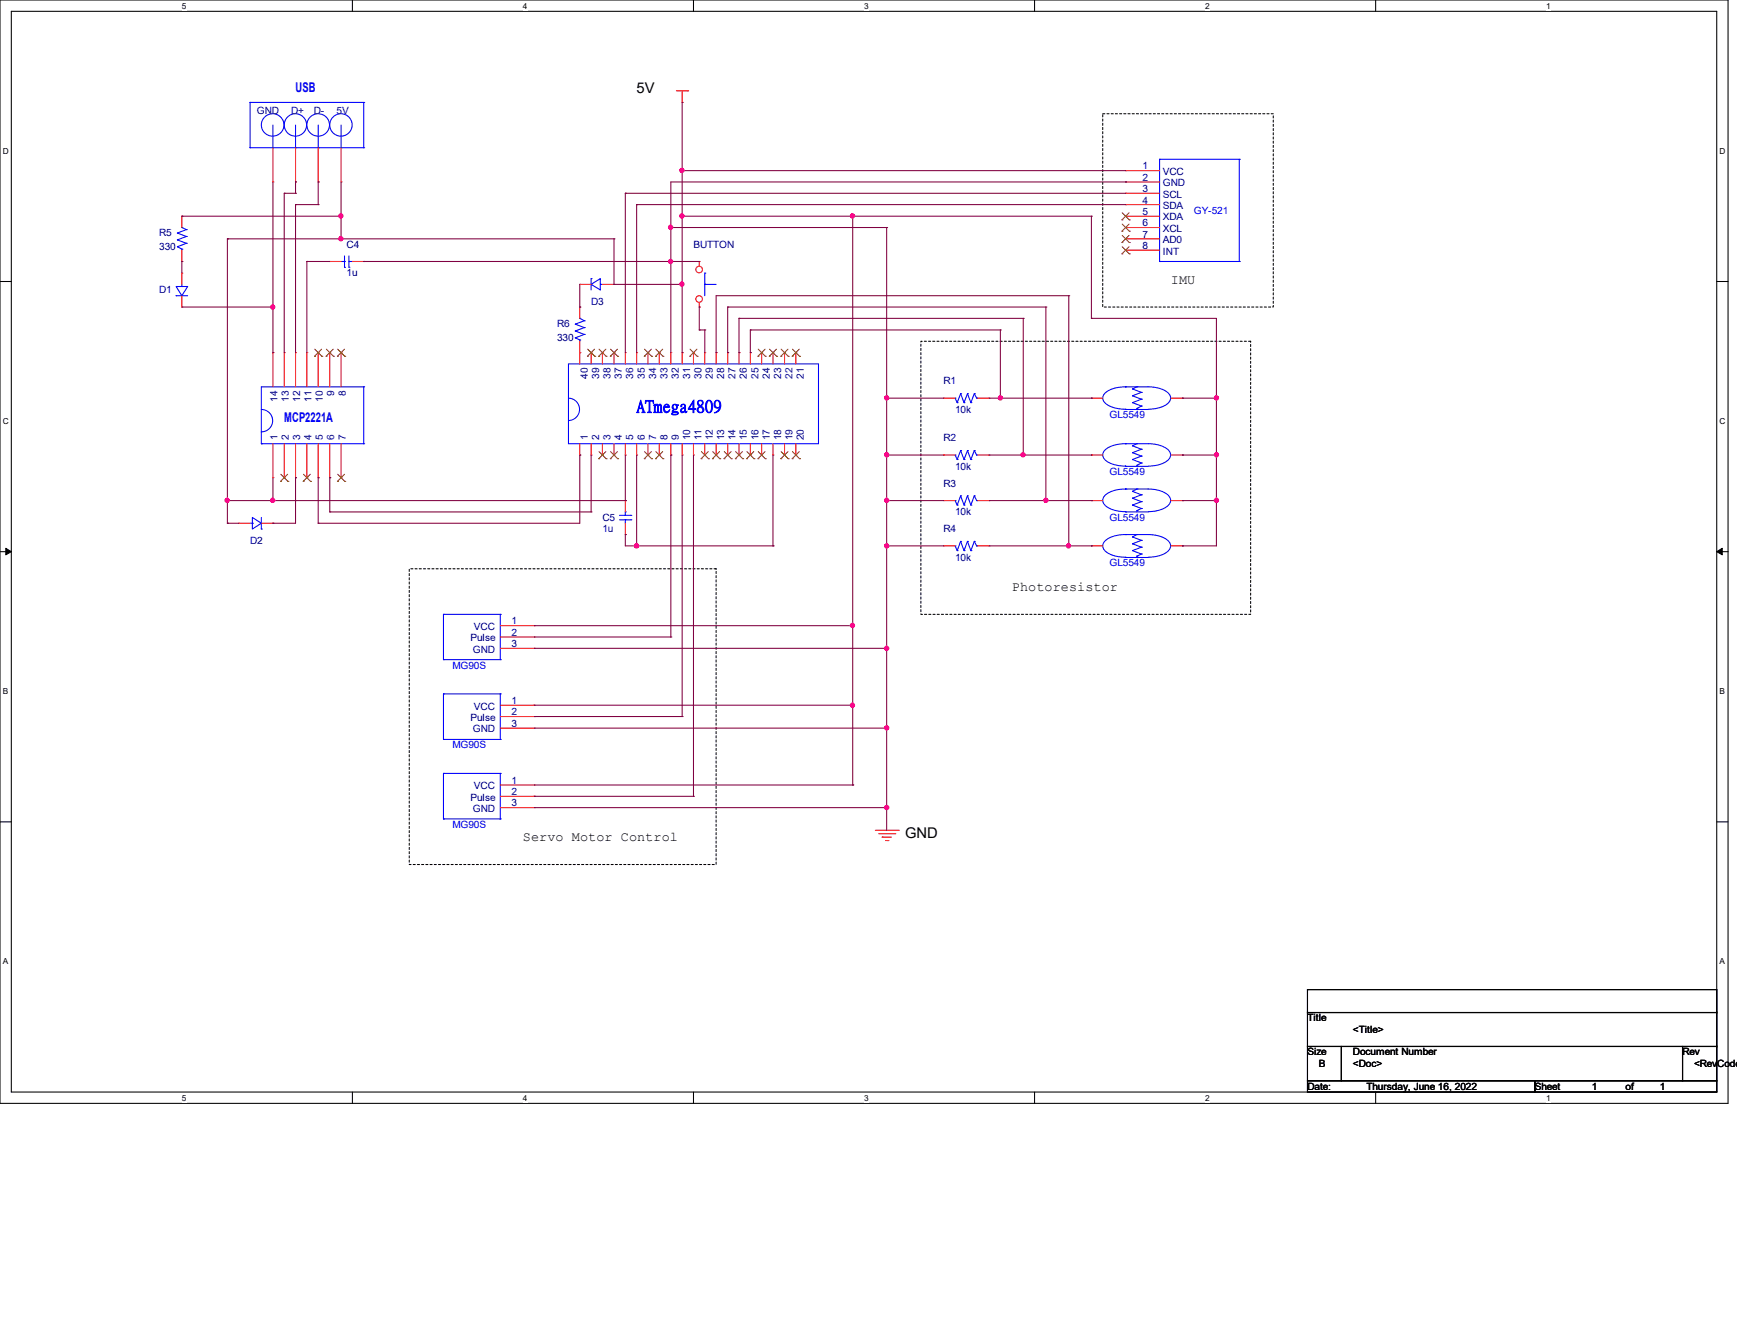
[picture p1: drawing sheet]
<svg xmlns="http://www.w3.org/2000/svg" width="279mm" height="216mm" viewBox="0 0 279 216" stroke-linecap="round" stroke-linejoin="round" font-family="sans-serif">
<path d="M0 0h278v177.4h-278zM1.8 1.8h274.3v173.8h-274.3z" fill="none" stroke="#000" stroke-width=".17"/>
<g fill="#fff">
<path d="M29.3 .2h.7v1.5h-.7z"/>
<path d="M29.3 175.8h.7v1.4h-.7z"/>
</g>
<path d="M56.7 0v1.8M56.7 175.6v1.8" fill="none" stroke="#000" stroke-width=".17"/>
<g fill="#fff">
<path d="M84.1 .2h.7v1.5h-.7z"/>
<path d="M84.1 175.8h.7v1.4h-.7z"/>
</g>
<path d="M111.5 0v1.8M111.5 175.6v1.8" fill="none" stroke="#000" stroke-width=".17"/>
<g fill="#fff">
<path d="M139 .2h.7v1.5h-.7z"/>
<path d="M139 175.8h.7v1.4h-.7z"/>
</g>
<path d="M166.4 0v1.8M166.4 175.6v1.8" fill="none" stroke="#000" stroke-width=".17"/>
<g fill="#fff">
<path d="M193.8 .2h.8v1.5h-.8z"/>
<path d="M193.8 175.8h.8v1.4h-.8z"/>
</g>
<path d="M221.3 0v1.8M221.3 175.6v1.8" fill="none" stroke="#000" stroke-width=".17"/>
<g fill="#fff">
<path d="M248.7 .2h.7v1.5h-.7z"/>
<path d="M248.7 175.8h.7v1.4h-.7z"/>
<path d="M.5 23.5h.9v1.5h-.9z"/>
<path d="M276.6 23.5h.9v1.5h-.9z"/>
<path d="M.5 67h.9v1.5h-.9z"/>
<path d="M276.6 67h.9v1.5h-.9z"/>
</g>
<path d="M0 45.3h1.8M276.1 45.3h1.9" fill="none" stroke="#000" stroke-width=".17"/>
<g fill="#fff">
<path d="M.5 110.4h.8v1.5h-.8z"/>
<path d="M276.6 110.4h.9v1.5h-.9z"/>
</g>
<path d="M0 88.7h1.8M276.1 88.7h1.9" fill="none" stroke="#000" stroke-width=".17"/>
<path d="M.9 88.1l.9 .6-.9 .5zM276.1 88.7l.9-.6v1.1z" fill="#000" stroke="#000" stroke-width=".16"/>
<g fill="#fff">
<path d="M.5 153.8h.8v1.5h-.8z"/>
<path d="M276.6 153.8h.9v1.5h-.9z"/>
</g>
<path d="M0 132.1h1.8M276.1 132.1h1.9M210.3 159.1h65.8v3.7h-65.8zM210.3 162.8h65.8v5.4h-65.8zM210.3 168.2h5.5v5.5h-5.5zM210.3 173.7h36.6v1.9h-36.6zM215.8 168.2h54.8v5.5h-54.8zM246.9 173.7h29.2v1.9h-29.2zM270.6 168.2h5.5v5.5h-5.5z" fill="none" stroke="#000" stroke-width=".17"/>
<path d="M177.4 18.3h27.4v31.1h-27.4zM148.1 54.9h53.1v43.9h-53.1zM65.8 91.4h49.4v47.6h-49.4z" fill="none" stroke="#000" stroke-width=".17" stroke-dasharray=".3 .3"/>
<g fill="none" stroke="#f00" stroke-width=".17">
<path d="M108.8 14.6h1.8M109.7 16.5h.1M109.7 14.6v1.9M110.6 14.6h.1M29.3 34.8h.1M29.3 34.8v1.8M29.3 43.9h.1M29.3 49.4h.1M29.3 42h.1M29.3 40.2v1.8M29.3 43.9v1.8M29.3 47.5v1.9"/>
<path d="M175.6 87.8h.1M175.6 87.8h1.8M188.3 87.8h1.9M190.2 87.8h.1M140.8 133.5h3.7M141.4 134h2.5M141.9 134.6h.1M141.9 134.6h1.5M142.5 135.1h.3M142.8 135.1h.1M143.9 134h.1M144.5 133.5h.1"/>
</g>
<g fill="none" stroke="#00f" stroke-width=".17">
<path d="M28.5 39.7h.1M28.5 38.6h.1M28.5 37.5h.1M28.5 39.7l.8 .3M28.5 38.6l1.5 .5M28.5 37.5l1.5 .5M29.3 36.6h.1M29.3 36.6l.7 .3M30 39.1h.1M30 38h.1M30 36.9h.1M30 39.1l-1.5 .6"/>
<path d="M30 38l-1.5 .6M30 36.9l-1.5 .6M28.3 46.1h1.9l-.9 1.4zM28.3 47.5h.1M28.3 47.5h1.9M29.3 46.1h.1M29.3 40h.1M29.3 40v.2M29.3 45.7v.4M113.4 43.9h.1M113.4 45.7h.1M113.4 43.9v3.6"/>
<path d="M113.4 45.7h1.8M181.1 85.9h-.1a4 4 0 0 0-3.5 1.4 1.22 1.22 0 0 0 .7 1.6 5.6 5.6 0 0 0 2.9 .7M181.1 85.9h.1M181.1 89.6h.1M181.1 85.9h3.6a4 4 0 0 1 3.5 1.4 1.22 1.22 0 0 1-.7 1.6 5.5 5.5 0 0 1-2.8 .7M181.1 89.6h3.6M182.2 88.5h.1M182.2 87.4h.1M182.2 86.3h.1M182.2 88.5l1.4 .6M182.2 87.4l1.4 .6M182.2 86.3l1.4 .6"/>
<path d="M182.9 85.9h.1M182.9 89.4h.1M182.9 85.9l-.7 .4M182.9 89.4v.2M183.6 89.1h.1M183.6 88h.1M183.6 86.9h.1M183.6 89.1l-.7 .3M183.6 88l-1.4 .5M183.6 86.9l-1.4 .5"/>
</g>
<circle cx="112.5" cy="48.1" r=".53" fill="#fff" stroke="#f00" stroke-width=".17"/>
<path d="M112.5 49.4h.1M112.5 48.6v.8" fill="none" stroke="#f00" stroke-width=".17"/>
<circle cx="112.5" cy="43.3" r=".53" fill="#fff" stroke="#f00" stroke-width=".17"/>
<g fill="none" stroke="#f00" stroke-width=".17">
<path d="M43.9 29.3h.1M43.9 23.7v5.6M47.5 29.3h.1M47.5 23.7v5.6M51.2 29.3h.1M51.2 23.7v5.6M54.9 29.3h.1M54.9 23.7v5.6M181.1 27.4h.1M181.1 29.3h.1M181.1 31.1h.1M181.1 32.9h.1"/>
<path d="M181.1 34.8h.1M181.1 36.6h.1M181.1 38.4h.1M181.1 27.4h5.4M181.1 29.3h5.4M181.1 31.1h5.4M181.1 32.9h5.4M181.1 34.8h5.4M181.1 36.6h5.4M181.1 38.4h5.4M43.9 56.7h.1M43.9 56.7v5.5"/>
<path d="M45.7 56.7h.1M45.7 56.7v5.5M47.5 56.7h.1M47.5 56.7v5.5M49.4 56.7h.1M49.4 56.7v5.5M51.2 56.7h.1M51.2 56.7v5.5M53 56.7h.1M53 42h.1M53 56.7v5.5M53 42h1.9"/>
<path d="M54.9 56.7h.1M54.9 56.7v5.5M56.7 42h1.8M58.5 42h.1M93.3 45.7h.1M93.3 56.7h.1M93.3 49.4h.1M93.3 45.7h1.8M93.3 49.4v1.8M93.3 54.9v3.6M95.1 56.7h.1M95.1 56.7v1.8"/>
<path d="M96.9 56.7h.1M96.9 45.7h1.9M96.9 56.7v1.8M98.8 45.7h.1M98.8 56.7h.1M98.8 56.7v1.8M100.6 56.7h.1M100.6 56.7v1.8M102.4 56.7h.1M102.4 56.7v1.8M104.2 56.7h.1M104.2 56.7v1.8"/>
<path d="M106 56.7h.1M106 56.7v1.8M107.9 56.7h.1M107.9 56.7v1.8M109.7 56.7h.1M109.7 56.7v1.8M111.5 56.7h.1M111.5 56.7v1.8M112.5 42h.1M112.5 42v.8M113.4 56.7h.1M113.4 56.7v1.8"/>
<path d="M115.2 56.7h.1M115.2 56.7v1.8M117.1 56.7h.1M117.1 56.7v1.8M118.9 56.7h.1M118.9 56.7v1.8M120.7 56.7h.1M120.7 56.7v1.8M122.5 56.7h.1M122.5 56.7v1.8M124.3 56.7h.1M124.3 56.7v1.8"/>
<path d="M126.2 56.7h.1M126.2 56.7v1.8M128 56.7h.1M128 56.7v1.8M181.1 40.2h.1M181.1 40.2h5.4M43.9 76.8h.1M43.9 71.3v5.5M45.7 76.8h.1M45.7 71.3v5.5M47.5 76.8h.1M47.5 71.3v5.5"/>
<path d="M49.4 76.8h.1M49.4 71.3v5.5M51.2 76.8h.1M51.2 71.3v5.5M53 76.8h.1M53 71.3v5.5M54.9 76.8h.1M54.9 71.3v5.5M93.3 73.2h.1M93.3 71.3v1.9M95.1 73.2h.1M95.1 71.3v1.9"/>
<path d="M96.9 73.2h.1M96.9 71.3v1.9M98.8 73.2h.1M98.8 71.3v1.9M100.6 73.2h.1M100.6 71.3v1.9M102.4 73.2h.1M102.4 71.3v1.9M104.2 73.2h.1M104.2 71.3v1.9M106 73.2h.1M106 71.3v1.9"/>
<path d="M107.9 73.2h.1M107.9 71.3v1.9M109.7 73.2h.1M109.7 71.3v1.9M111.5 73.2h.1M111.5 71.3v1.9M113.4 73.2h.1M113.4 71.3v1.9M115.2 73.2h.1M115.2 71.3v1.9M117.1 73.2h.1M117.1 71.3v1.9"/>
<path d="M118.9 73.2h.1M118.9 71.3v1.9M120.7 73.2h.1M120.7 71.3v1.9M122.5 73.2h.1M122.5 71.3v1.9M124.3 73.2h.1M124.3 71.3v1.9M126.2 73.2h.1M126.2 71.3v1.9M128 73.2h.1M128 71.3v1.9"/>
<path d="M151.8 73.2h.1M151.8 64h.1M151.8 73.2h1.8M151.8 64h1.8M157.3 73.2h1.8M157.3 64h1.8M159.1 73.2h.1M159.1 64h.1M175.6 64h.1M175.6 73.2h.1M175.6 73.2h1.8M175.6 64h1.8"/>
<path d="M188.3 73.2h1.9M188.3 64h1.9M190.2 64h.1M190.2 73.2h.1M38.4 84.1h.1M38.4 84.1h1.8M42 84.1h1.9M43.9 84.1h.1M100.6 85.9h.1M100.6 80.5h.1M100.6 80.5v1.8M100.6 84.1v1.8"/>
<path d="M151.8 80.5h.1M151.8 87.8h.1M151.8 80.5h1.8M151.8 87.8h1.8M157.3 80.5h1.8M157.3 87.8h1.8M159.1 80.5h.1M159.1 87.8h.1M175.6 80.5h.1M175.6 80.5h1.8M188.3 80.5h1.9M190.2 80.5h.1"/>
<path d="M80.5 113.4h5.4M80.5 115.2h5.4M80.5 117.1h5.4M80.5 100.6h5.4M80.5 102.4h5.4M80.5 104.2h5.4M85.9 113.4h.1M85.9 115.2h.1M85.9 117.1h.1M85.9 100.6h.1M85.9 102.4h.1M85.9 104.2h.1"/>
<path d="M80.5 126.2h5.4M80.5 128h5.4M80.5 129.8h5.4M85.9 126.2h.1M85.9 128h.1M85.9 129.8h.1"/>
</g>
<g fill="none" stroke="#00f" stroke-width=".17">
<path d="M40.2 16.5h.1M40.2 16.5h18.3M40.2 16.5v7.2M58.5 16.5h.1M58.5 16.5v7.2M40.2 23.7h.1M40.2 23.7h18.3M43.9 23.7h.1M43.9 20.1v3.6M47.5 23.7h.1M47.5 20.1v3.6M51.2 23.7h.1"/>
<path d="M51.2 20.1v3.6M54.9 23.7h.1M54.9 20.1v3.6M58.5 23.7h.1M186.5 25.6h.1M186.5 25.6v16.4M186.5 25.6h12.8M199.3 25.6h.1M199.3 25.6v16.4M54.9 42h.5M55.4 43h.1M55.4 42h.1"/>
<path d="M55.4 41.1v1.9M56.1 43h.1M56.1 42h.6M56.1 41.1v1.9M56.7 42h.1M91.4 58.5h40.3v12.8h-40.3zM92.5 54.3h.1M92.5 53.2h.1M92.5 52.1h.1M92.5 54.3l.8 .4M92.5 53.2l1.5 .6M92.5 52.1l1.5 .6"/>
<path d="M93.3 51.2h.1M93.3 54.7h.1M93.3 51.2l.7 .4M93.3 54.7v.2M94 53.8h.1M94 52.7h.1M94 51.6h.1M94 53.8l-1.5 .5M94 52.7l-1.5 .5M94 51.6l-1.5 .5M95.1 45.7l1.5-.9v1.8zM95.1 44.8h.1"/>
<path d="M95.1 44.8v1.8M96.6 45.7h.1M96.6 45.7h.3M186.5 42h.1M186.5 42h12.8M199.3 42h.1M42 71.3h.1M42 65.8a1.8 1.8 0 0 1 1.9 1.8 1.8 1.8 0 0 1-1.9 1.8M42 71.3h16.5M58.5 71.3h.1M58.5 62.2h.1M58.5 62.2v9.1"/>
<path d="M58.5 62.2h-16.5v9.1M91.4 64a1.8 1.8 0 0 1 1.8 1.8 1.8 1.8 0 0 1-1.8 1.8M153.6 73.2h.1M153.6 64h.1M153.6 73.2l.4 .7M153.6 64l.4 .7M154 73.9h.1M154 64.7h.1M154.5 79.7h.1M154.5 72.4h.1M154.5 63.3h.1M154.5 79.7l.6 1.5"/>
<path d="M154.5 79.7l-.5 1.5M154.5 72.4l.6 1.5M154.5 72.4l-.5 1.5M154.5 63.3l.6 1.4M154.5 63.3l-.5 1.4M155.1 73.9h.1M155.1 64.7h.1M155.6 79.7h.1M155.6 72.4h.1M155.6 63.3h.1M155.6 79.7l.6 1.5M155.6 79.7l-.5 1.5"/>
<path d="M155.6 72.4l.6 1.5M155.6 72.4l-.5 1.5M155.6 63.3l.6 1.4M155.6 63.3l-.5 1.4M156.2 73.9h.1M156.2 64.7h.1M156.7 79.7h.1M156.7 72.4h.1M156.7 63.3h.1M156.7 79.7l.4 .8M156.7 79.7l-.5 1.5M156.7 72.4l.4 .8"/>
<path d="M156.7 72.4l-.5 1.5M156.7 63.3l.4 .7M156.7 63.3l-.5 1.4M157.1 73.2h.1M157.1 64h.1M157.1 73.2h.2M157.1 64h.2M181.1 62.2h-.1a4 4 0 0 0-3.5 1.4 1.2 1.2 0 0 0 .7 1.5 5.6 5.6 0 0 0 2.9 .7M181.1 71.3h-.1a4 4 0 0 0-3.5 1.4 1.2 1.2 0 0 0 .7 1.6 5.6 5.6 0 0 0 2.9 .6M181.1 78.6h-.1a4 4 0 0 0-3.5 1.4 1.22 1.22 0 0 0 .7 1.6 5.6 5.6 0 0 0 2.9 .7M181.1 62.2h.1M181.1 65.8h.1"/>
<path d="M181.1 62.2h3.6a4 4 0 0 1 3.5 1.4 1.2 1.2 0 0 1-.7 1.5 5.5 5.5 0 0 1-2.8 .7M181.1 71.3h.1M181.1 75h.1M181.1 71.3h3.6a4 4 0 0 1 3.5 1.4 1.2 1.2 0 0 1-.7 1.6 5.5 5.5 0 0 1-2.8 .6M181.1 78.6h.1M181.1 78.6h3.6a4 4 0 0 1 3.5 1.4 1.22 1.22 0 0 1-.7 1.6 5.5 5.5 0 0 1-2.8 .7M181.1 65.8h3.6M181.1 75h3.6M182.2 64.7h.1M182.2 63.6h.1M182.2 62.5h.1M182.2 73.9h.1"/>
<path d="M182.2 72.8h.1M182.2 71.7h.1M182.2 79h.1M182.2 64.7l1.4 .6M182.2 63.6l1.4 .6M182.2 62.5l1.4 .6M182.2 73.9l1.4 .5M182.2 72.8l1.4 .5M182.2 71.7l1.4 .5M182.2 79l1.4 .5M182.9 62.2h.1M182.9 65.7h.1"/>
<path d="M182.9 71.3h.1M182.9 74.8h.1M182.9 78.6h.1M182.9 62.2l-.7 .3M182.9 65.7v.1M182.9 74.8v.2M182.9 71.3l-.7 .4M182.9 78.6l-.7 .4M183.6 65.3h.1M183.6 64.2h.1M183.6 63.1h.1M183.6 74.4h.1"/>
<path d="M183.6 73.3h.1M183.6 72.2h.1M183.6 79.5h.1M183.6 65.3l-.7 .4M183.6 64.2l-1.4 .5M183.6 63.1l-1.4 .5M183.6 74.4l-.7 .4M183.6 73.3l-1.4 .6M183.6 72.2l-1.4 .6M183.6 79.5l-1.4 .6M40.2 84.1h.4M40.6 83.2l1.4 .9-1.4 .9z"/>
<path d="M40.6 84.1h.1M42 85h.1M42 83.2v1.8M71.3 98.8h.1M71.3 98.8v7.2M71.3 98.8h9.2M80.5 98.8h.1M80.5 98.8v7.2M99.7 83.6h1.8M99.7 82.8h1.8M100.6 82.3h.1M100.6 83.6h.1"/>
<path d="M100.6 82.3v.5M100.6 83.6v.5M101.5 83.6h.1M101.5 82.8h.1M153.6 80.5h.1M153.6 87.8h.1M153.6 80.5l.4 .7M153.6 87.8l.4 .7M154 81.2h.1M154 88.5h.1M154.5 87h.1M154.5 87l.6 1.5"/>
<path d="M154.5 87l-.5 1.5M155.1 81.2h.1M155.1 88.5h.1M155.6 87h.1M155.6 87l.6 1.5M155.6 87l-.5 1.5M156.2 81.2h.1M156.2 88.5h.1M156.7 87h.1M156.7 87l.4 .8M156.7 87l-.5 1.5M157.1 80.5h.1"/>
<path d="M157.1 87.8h.1M157.1 80.5h.2M157.1 87.8h.2M181.1 82.3h.1M181.1 82.3h3.6M182.2 81.2h.1M182.2 80.1h.1M182.2 81.2l1.4 .5M182.2 80.1l1.4 .5M182.9 82.1h.1M182.9 82.1v.2M183.6 81.7h.1"/>
<path d="M183.6 80.6h.1M183.6 81.7l-.7 .4M183.6 80.6l-1.4 .6M71.3 111.5h.1M71.3 118.9h.1M71.3 106h.1M71.3 111.5h9.2M71.3 111.5v7.4M71.3 118.9h9.2M71.3 106h9.2M80.5 118.9h.1M80.5 111.5h.1"/>
<path d="M80.5 106h.1M80.5 111.5v7.4M71.3 124.3h.1M71.3 131.7h.1M71.3 124.3v7.4M71.3 124.3h9.2M71.3 131.7h9.2M80.5 131.7h.1M80.5 124.3h.1M80.5 124.3v7.4"/>
<circle cx="43.9" cy="20.1" r="1.81"/>
<circle cx="47.5" cy="20.1" r="1.8"/>
<circle cx="51.2" cy="20.1" r="1.81"/>
<circle cx="54.8" cy="20.1" r="1.8"/>
</g>
<g fill="none" stroke="#804000" stroke-width=".16">
<path d="M180.5 35.3h.1M180.5 37.2h.1M180.5 39h.1M180.5 34.2l1.2 1.1M180.5 36l1.2 1.2M180.5 37.8l1.2 1.2M180.5 39.7l1.2 1.1M181.6 34.2l-1.1 1.1M181.6 36l-1.1 1.2M181.6 37.8l-1.1 1.2M181.6 39.7l-1.1 1.1M181.7 35.3h.1"/>
<path d="M181.7 37.2h.1M181.7 39h.1M50.6 57.3h.1M50.6 56.1l1.2 1.2M51.7 56.1l-1.1 1.2M51.8 57.3h.1M52.5 57.3h.1M52.5 56.1l1.1 1.2M53.6 56.1l-1.1 1.2M53.6 57.3h.1M54.3 57.3h.1M54.3 56.1l1.2 1.2"/>
<path d="M55.4 56.1l-1.1 1.2M55.5 57.3h.1M94.5 57.3h.1M94.5 56.1l1.2 1.2M95.6 56.1l-1.1 1.2M95.7 57.3h.1M96.3 57.3h.1M96.4 56.1l1.1 1.2M97.5 56.1l-1.2 1.2M97.5 57.3h.1M98.2 57.3h.1M98.2 56.1l1.2 1.2"/>
<path d="M99.3 56.1l-1.1 1.2M99.4 57.3h.1M103.6 57.3h.1M103.7 56.1l1.1 1.2M104.8 56.1l-1.2 1.2M104.8 57.3h.1M105.5 57.3h.1M105.5 56.1l1.1 1.2M106.6 56.1l-1.1 1.2M106.6 57.3h.1M111 57.3h.1M111 56.1l1.1 1.2"/>
<path d="M112.1 56.1l-1.1 1.2M112.1 57.3h.1M121.9 57.3h.1M122 56.1l1.1 1.2M123.1 56.1l-1.2 1.2M123.1 57.3h.1M123.7 57.3h.1M123.8 56.1l1.1 1.2M124.9 56.1l-1.2 1.2M124.9 57.3h.1M125.6 57.3h.1M125.6 56.1l1.2 1.2"/>
<path d="M126.7 56.1l-1.1 1.2M126.8 57.3h.1M127.4 57.3h.1M127.5 56.1l1.1 1.2M128.6 56.1l-1.2 1.2M128.6 57.3h.1M180.5 40.8h.1M181.7 40.8h.1M45.1 77.4h.1M45.2 76.2l1.1 1.2M46.3 76.2l-1.2 1.2M46.3 77.4h.1"/>
<path d="M48.8 77.4h.1M48.8 76.2l1.2 1.2M49.9 76.2l-1.1 1.2M50 77.4h.1M54.3 77.4h.1M54.3 76.2l1.2 1.2M55.4 76.2l-1.1 1.2M55.5 77.4h.1M96.3 73.7h.1M96.4 72.6l1.1 1.1M97.5 72.6l-1.2 1.1M97.5 73.7h.1"/>
<path d="M98.2 73.7h.1M98.2 72.6l1.2 1.1M99.3 72.6l-1.1 1.1M99.4 73.7h.1M103.6 73.7h.1M103.7 72.6l1.1 1.1M104.8 72.6l-1.2 1.1M104.8 73.7h.1M105.5 73.7h.1M105.5 72.6l1.1 1.1M106.6 72.6l-1.1 1.1M106.6 73.7h.1"/>
<path d="M112.8 73.7h.1M112.8 72.6l1.2 1.1M113.9 72.6l-1.1 1.1M114 73.7h.1M114.6 73.7h.1M114.6 72.6l1.2 1.1M115.7 72.6l-1.1 1.1M115.8 73.7h.1M116.5 73.7h.1M116.5 72.6l1.1 1.1M117.6 72.6l-1.1 1.1M117.6 73.7h.1"/>
<path d="M118.3 73.7h.1M118.3 72.6l1.2 1.1M119.4 72.6l-1.1 1.1M119.5 73.7h.1M120.1 73.7h.1M120.1 72.6l1.2 1.1M121.2 72.6l-1.1 1.1M121.3 73.7h.1M121.9 73.7h.1M122 72.6l1.1 1.1M123.1 72.6l-1.2 1.1M123.1 73.7h.1"/>
<path d="M125.6 73.7h.1M125.6 72.6l1.2 1.1M126.7 72.6l-1.1 1.1M126.8 73.7h.1M127.4 73.7h.1M127.5 72.6l1.1 1.1M128.6 72.6l-1.2 1.1M128.6 73.7h.1"/>
</g>
<g fill="none" stroke="#800040" stroke-width=".17">
<path d="M109.7 16.5h.1M109.7 16.5v40.2M29.3 34.8h.1M29.3 34.8h25.6M36.6 38.4h.1M36.6 38.4h62.2M36.6 38.4v45.7M43.9 29.3v27.4M45.7 31.1h.1M45.7 31.1h1.8M45.7 31.1v25.6M47.5 31.1h.1"/>
<path d="M47.5 29.3h.1M47.5 32.9h.1M47.5 32.9h3.7M47.5 29.3v1.8M47.5 32.9v23.8M51.2 32.9h.1M51.2 29.3h.1M51.2 29.3v3.6M54.9 38.4h.1M54.9 34.8h.1M54.9 29.3v9.1M98.8 38.4h.1"/>
<path d="M98.8 38.4v7.3h10.9M100.6 31.1h.1M100.6 31.1h80.5M100.6 31.1v25.6M102.4 32.9h.1M102.4 32.9h78.7M102.4 32.9v23.8M107.9 36.6h.1M107.9 36.6h34.7M109.7 34.8h.1M109.7 27.4h.1M109.7 27.4h71.4"/>
<path d="M109.7 34.8h65.9M137.2 34.8h.1M137.2 34.8v91.4M142.6 36.6h.1M142.6 36.6v96.9M175.6 34.8h.1M175.6 34.8v16.4M181.1 29.3h.1M181.1 29.3h-73.2v27.4M29.3 42h.1M29.3 49.4h14.6M29.3 42v1.9"/>
<path d="M43.9 49.4h.1M43.9 56.7h.1M49.4 42h.1M49.4 42v14.7M49.4 42h3.6M58.5 42h.1M58.5 42h54M93.3 49.4h.1M93.3 45.7v3.7M107.9 42h.1M109.7 45.7h.1M109.7 56.7h.1"/>
<path d="M112.5 53h.1M112.5 49.4h.1M112.5 53h.9M112.5 49.4v3.6M113.4 53h.1M113.4 53v3.7M115.2 56.7h.1M117.1 56.7h.1M117.1 49.4h.1M117.1 49.4h51.1M117.1 49.4v7.3M118.9 56.7h.1"/>
<path d="M118.9 51.2h.1M118.9 51.2v5.5M118.9 51.2h45.7M120.7 56.7h.1M120.7 53h.1M120.7 53h40.2M120.7 53v3.7M160.9 53h.1M160.9 53v11M164.6 51.2h.1M164.6 51.2v22M168.2 49.4h.1"/>
<path d="M168.2 49.4v31.1M171.9 47.5h.1M171.9 47.5h-56.7v9.2M171.9 47.5v40.3M175.6 51.2h.1M175.6 51.2h20.1v36.6h-5.5M43.9 76.8v3.7M47.5 76.8h.1M47.5 76.8v7.3h-3.6M51.2 76.8h.1M51.2 76.8v7.3M53 76.8h.1"/>
<path d="M53 76.8v5.5M93.3 73.2h.1M93.3 73.2v10.9h-42.1M95.1 73.2v9.1M100.6 73.2v7.3M102.4 73.2v14.6M107.9 73.2h.1M107.9 73.2v29.2M109.7 73.2v42M111.5 73.2v54.8M124.3 73.2v14.6M142.6 64h.1"/>
<path d="M142.6 73.2h.1M142.6 64h9.2M142.6 73.2h9.2M159.1 64h16.5M159.1 73.2h16.5M160.9 64h.1M164.6 73.2h.1M175.6 64h.1M175.6 73.2h.1M190.2 73.2h.1M190.2 64h.1M190.2 64h5.5"/>
<path d="M190.2 73.2h5.5M195.7 73.2h.1M195.7 64h.1M36.6 84.1h.1M36.6 80.5h64M36.6 84.1h1.8M43.9 84.1h.1M43.9 80.5h.1M51.2 84.1h.1M53 82.3h.1M53 82.3h42.1M95.1 82.3h.1"/>
<path d="M100.6 80.5h.1M100.6 85.9h.1M100.6 85.9v1.9h23.7M102.4 87.8h.1M124.3 87.8h.1M142.6 80.5h.1M142.6 87.8h.1M142.6 80.5h9.2M142.6 87.8h9.2M159.1 80.5h16.5M159.1 87.8h16.5M168.2 80.5h.1"/>
<path d="M171.9 87.8h.1M175.6 80.5h.1M175.6 87.8h.1M190.2 87.8h.1M190.2 80.5h.1M190.2 80.5h5.5M195.7 80.5h.1M85.9 115.2h.1M85.9 100.6h51.3M85.9 104.2h56.7M85.9 117.1h56.7M85.9 113.4h51.3"/>
<path d="M85.9 102.4h22M85.9 115.2h23.8M107.9 102.4h.1M109.7 115.2h.1M137.2 100.6h.1M137.2 113.4h.1M142.6 104.2h.1M142.6 117.1h.1M85.9 128h.1M85.9 129.8h56.7M85.9 126.2h51.3M85.9 128h25.6"/>
<path d="M111.5 128h.1M137.2 126.2h.1M142.6 129.8h.1"/>
</g>
<g fill="#f0f" stroke="#f0f" stroke-width=".17">
<circle cx="142.6" cy="117" r=".34"/>
<circle cx="142.6" cy="129.8" r=".34"/>
<circle cx="109.7" cy="27.4" r=".34"/>
<circle cx="195.7" cy="80.4" r=".34"/>
<circle cx="195.7" cy="73.1" r=".34"/>
<circle cx="195.7" cy="64" r=".34"/>
<circle cx="36.5" cy="80.4" r=".34"/>
<circle cx="102.4" cy="87.8" r=".35"/>
<circle cx="107.9" cy="42" r=".34"/>
<circle cx="54.8" cy="38.4" r=".34"/>
<circle cx="109.7" cy="45.7" r=".34"/>
<circle cx="54.8" cy="34.7" r=".34"/>
<circle cx="43.9" cy="80.4" r=".34"/>
<circle cx="142.6" cy="64" r=".34"/>
<circle cx="107.9" cy="36.5" r=".34"/>
<circle cx="142.6" cy="104.2" r=".34"/>
<circle cx="142.6" cy="87.8" r=".34"/>
<circle cx="142.6" cy="80.4" r=".34"/>
<circle cx="142.6" cy="73.1" r=".34"/>
<circle cx="160.9" cy="64" r=".34"/>
<circle cx="164.5" cy="73.1" r=".34"/>
<circle cx="168.2" cy="80.4" r=".34"/>
<circle cx="171.9" cy="87.8" r=".34"/>
<circle cx="137.1" cy="113.4" r=".34"/>
<circle cx="109.7" cy="34.7" r=".34"/>
<circle cx="137.1" cy="34.7" r=".34"/>
<circle cx="137.1" cy="100.5" r=".34"/>
<circle cx="43.9" cy="49.4" r=".34"/>
</g>
<text font-size="2.7" fill="#00f" x="102.4" y="66.2">ATmega4809</text>
<g font-size="2.4">
<text x="102.4" y="15">5V</text>
<text x="145.6" y="134.8">GND</text>
</g>
<g font-size="2.2" fill="#00f">
<text x="47.5" y="14.8">USB</text>
<text x="45.7" y="67.9">MCP2221A</text>
</g>
<g font-size="2.2">
<text x="188.3" y="45.7">IMU</text>
<text x="162.8" y="95">Photoresistor</text>
<text x="84.1" y="135.3">Servo Motor Control</text>
</g>
<g font-size="1.6" fill="#000080">
<text x="41.3" y="18.2">GND</text>
<text x="46.8" y="18.2">D+</text>
<text x="50.5" y="18.2">D-</text>
<text x="54.1" y="18.2">5V</text>
<text x="183.8" y="27.2">1</text>
<text x="183.8" y="29">2</text>
<text x="187.1" y="28.2">VCC</text>
<text x="187.1" y="30">GND</text>
<text x="183.8" y="30.9">3</text>
<text x="183.8" y="32.7">4</text>
<text x="183.8" y="34.5">5</text>
<text x="187.1" y="31.8">SCL</text>
<text x="187.1" y="33.6">SDA</text>
<text x="187.1" y="35.4">XDA</text>
<text x="25.6" y="38">R5</text>
<text x="25.6" y="40.2">330</text>
<text x="55.8" y="39.8">C4</text>
<text x="111.5" y="39.8">BUTTON</text>
<text x="183.8" y="36.4">6</text>
<text x="183.8" y="38.2">7</text>
<text x="183.8" y="40">8</text>
<text x="187.1" y="37.3">XCL</text>
<text x="187.1" y="39.1">AD0</text>
<text x="187.1" y="40.9">INT</text>
<text x="25.6" y="47.2">D1</text>
<text x="55.8" y="44.4">1u</text>
<text x="89.6" y="52.6">R6</text>
<text x="95.1" y="49">D3</text>
<text x="89.6" y="54.8">330</text>
<text x="44.6" y="64.6" transform="rotate(-90 44.6 64.6)">14</text>
<text x="46.5" y="64.6" transform="rotate(-90 46.5 64.6)">13</text>
<text x="48.3" y="64.6" transform="rotate(-90 48.3 64.6)">12</text>
<text x="50.1" y="64.6" transform="rotate(-90 50.1 64.6)">11</text>
<text x="51.9" y="64.6" transform="rotate(-90 51.9 64.6)">10</text>
<text x="53.8" y="63.6" transform="rotate(-90 53.8 63.6)">9</text>
<text x="55.6" y="63.6" transform="rotate(-90 55.6 63.6)">8</text>
<text x="94.6" y="60.9" transform="rotate(-90 94.6 60.9)">40</text>
<text x="96.4" y="60.9" transform="rotate(-90 96.4 60.9)">39</text>
<text x="98.2" y="60.9" transform="rotate(-90 98.2 60.9)">38</text>
<text x="100" y="60.9" transform="rotate(-90 100 60.9)">37</text>
<text x="101.9" y="60.9" transform="rotate(-90 101.9 60.9)">36</text>
<text x="103.7" y="60.9" transform="rotate(-90 103.7 60.9)">35</text>
<text x="105.5" y="60.9" transform="rotate(-90 105.5 60.9)">34</text>
<text x="107.4" y="60.9" transform="rotate(-90 107.4 60.9)">33</text>
<text x="109.2" y="60.9" transform="rotate(-90 109.2 60.9)">32</text>
<text x="111" y="60.9" transform="rotate(-90 111 60.9)">31</text>
<text x="112.9" y="60.9" transform="rotate(-90 112.9 60.9)">30</text>
<text x="114.7" y="60.9" transform="rotate(-90 114.7 60.9)">29</text>
<text x="116.5" y="60.9" transform="rotate(-90 116.5 60.9)">28</text>
<text x="118.3" y="60.9" transform="rotate(-90 118.3 60.9)">27</text>
<text x="120.1" y="60.9" transform="rotate(-90 120.1 60.9)">26</text>
<text x="122" y="60.9" transform="rotate(-90 122 60.9)">25</text>
<text x="123.8" y="60.9" transform="rotate(-90 123.8 60.9)">24</text>
<text x="125.6" y="60.9" transform="rotate(-90 125.6 60.9)">23</text>
<text x="127.5" y="60.9" transform="rotate(-90 127.5 60.9)">22</text>
<text x="129.3" y="60.9" transform="rotate(-90 129.3 60.9)">21</text>
<text x="151.8" y="61.8">R1</text>
<text x="44.6" y="70.8" transform="rotate(-90 44.6 70.8)">1</text>
<text x="46.5" y="70.8" transform="rotate(-90 46.5 70.8)">2</text>
<text x="48.3" y="70.8" transform="rotate(-90 48.3 70.8)">3</text>
<text x="50.1" y="70.8" transform="rotate(-90 50.1 70.8)">4</text>
<text x="51.9" y="70.8" transform="rotate(-90 51.9 70.8)">5</text>
<text x="53.8" y="70.8" transform="rotate(-90 53.8 70.8)">6</text>
<text x="55.6" y="70.8" transform="rotate(-90 55.6 70.8)">7</text>
<text x="94.6" y="70.8" transform="rotate(-90 94.6 70.8)">1</text>
<text x="96.4" y="70.8" transform="rotate(-90 96.4 70.8)">2</text>
<text x="98.2" y="70.8" transform="rotate(-90 98.2 70.8)">3</text>
<text x="100" y="70.8" transform="rotate(-90 100 70.8)">4</text>
<text x="101.9" y="70.8" transform="rotate(-90 101.9 70.8)">5</text>
<text x="103.7" y="70.8" transform="rotate(-90 103.7 70.8)">6</text>
<text x="105.5" y="70.8" transform="rotate(-90 105.5 70.8)">7</text>
<text x="107.4" y="70.8" transform="rotate(-90 107.4 70.8)">8</text>
<text x="109.2" y="70.8" transform="rotate(-90 109.2 70.8)">9</text>
<text x="111" y="70.8" transform="rotate(-90 111 70.8)">10</text>
<text x="112.9" y="70.8" transform="rotate(-90 112.9 70.8)">11</text>
<text x="114.7" y="70.8" transform="rotate(-90 114.7 70.8)">12</text>
<text x="116.5" y="70.8" transform="rotate(-90 116.5 70.8)">13</text>
<text x="118.3" y="70.8" transform="rotate(-90 118.3 70.8)">14</text>
<text x="120.1" y="70.8" transform="rotate(-90 120.1 70.8)">15</text>
<text x="122" y="70.8" transform="rotate(-90 122 70.8)">16</text>
<text x="123.8" y="70.8" transform="rotate(-90 123.8 70.8)">17</text>
<text x="125.6" y="70.8" transform="rotate(-90 125.6 70.8)">18</text>
<text x="127.5" y="70.8" transform="rotate(-90 127.5 70.8)">19</text>
<text x="129.3" y="70.8" transform="rotate(-90 129.3 70.8)">20</text>
<text x="151.8" y="70.9">R2</text>
<text x="153.6" y="66.3">10k</text>
<text x="153.6" y="75.5">10k</text>
<text x="96.9" y="83.7">C5</text>
<text x="151.8" y="78.2">R3</text>
<text x="153.6" y="82.8">10k</text>
<text x="40.2" y="87.4">D2</text>
<text x="96.9" y="85.6">1u</text>
<text x="151.8" y="85.6">R4</text>
<text x="153.6" y="90.1">10k</text>
<text x="76.2" y="101.3">VCC</text>
<text x="82.3" y="100.4">1</text>
<text x="75.7" y="103.1">Pulse</text>
<text x="76.1" y="104.9">GND</text>
<text x="82.3" y="102.2">2</text>
<text x="82.3" y="104">3</text>
<text x="82.3" y="113.2">1</text>
<text x="75.7" y="115.9">Pulse</text>
<text x="76.1" y="117.7">GND</text>
<text x="76.2" y="114.1">VCC</text>
<text x="82.3" y="115">2</text>
<text x="82.3" y="116.8">3</text>
<text x="82.3" y="126">1</text>
<text x="75.7" y="128.7">Pulse</text>
<text x="76.1" y="130.6">GND</text>
<text x="76.2" y="126.9">VCC</text>
<text x="82.3" y="127.8">2</text>
<text x="82.3" y="129.6">3</text>
</g>
<g font-size="1.6" fill="#00f">
<text x="192" y="34.3">GY-521</text>
<text x="178.5" y="67.3">GL5549</text>
<text x="178.5" y="76.4">GL5549</text>
<text x="178.5" y="83.7">GL5549</text>
<text x="178.5" y="91.1">GL5549</text>
<text x="72.8" y="107.5">MG90S</text>
<text x="72.8" y="120.3">MG90S</text>
<text x="72.8" y="133.1">MG90S</text>
</g>
<g font-size="1.6">
<text x="210.3" y="164.2">Title</text>
<text x="217.6" y="166">&lt;Title&gt;</text>
<text x="210.3" y="169.7">Size</text>
<text x="212.1" y="171.5">B</text>
<text x="217.6" y="169.7">Document Number</text>
<text x="217.6" y="171.5">&lt;Doc&gt;</text>
<text x="270.6" y="169.7">Rev</text>
<text x="272.5" y="171.5">&lt;RevCode&gt;</text>
<text x="210.3" y="175.2">Date:</text>
<text x="219.8" y="175.2">Thursday, June 16, 2022</text>
<text x="246.9" y="175.2">Sheet</text>
<text x="256" y="175.2">1</text>
<text x="261.5" y="175.2">of</text>
<text x="267" y="175.2">1</text>
</g>
<g font-size="1.3">
<text x="29.3" y="1.4">5</text>
<text x="84.1" y="1.4">4</text>
<text x="139" y="1.4">3</text>
<text x="193.8" y="1.4">2</text>
<text x="248.7" y="1.4">1</text>
<text x=".5" y="24.7">D</text>
<text x="276.6" y="24.7">D</text>
<text x=".5" y="68.2">C</text>
<text x="276.6" y="68.2">C</text>
<text x=".5" y="111.6">B</text>
<text x="276.6" y="111.6">B</text>
<text x=".5" y="155">A</text>
<text x="276.6" y="155">A</text>
<text x="29.3" y="177">5</text>
<text x="84.1" y="177">4</text>
<text x="139" y="177">3</text>
<text x="193.8" y="177">2</text>
<text x="248.7" y="177">1</text>
</g>
</svg>
